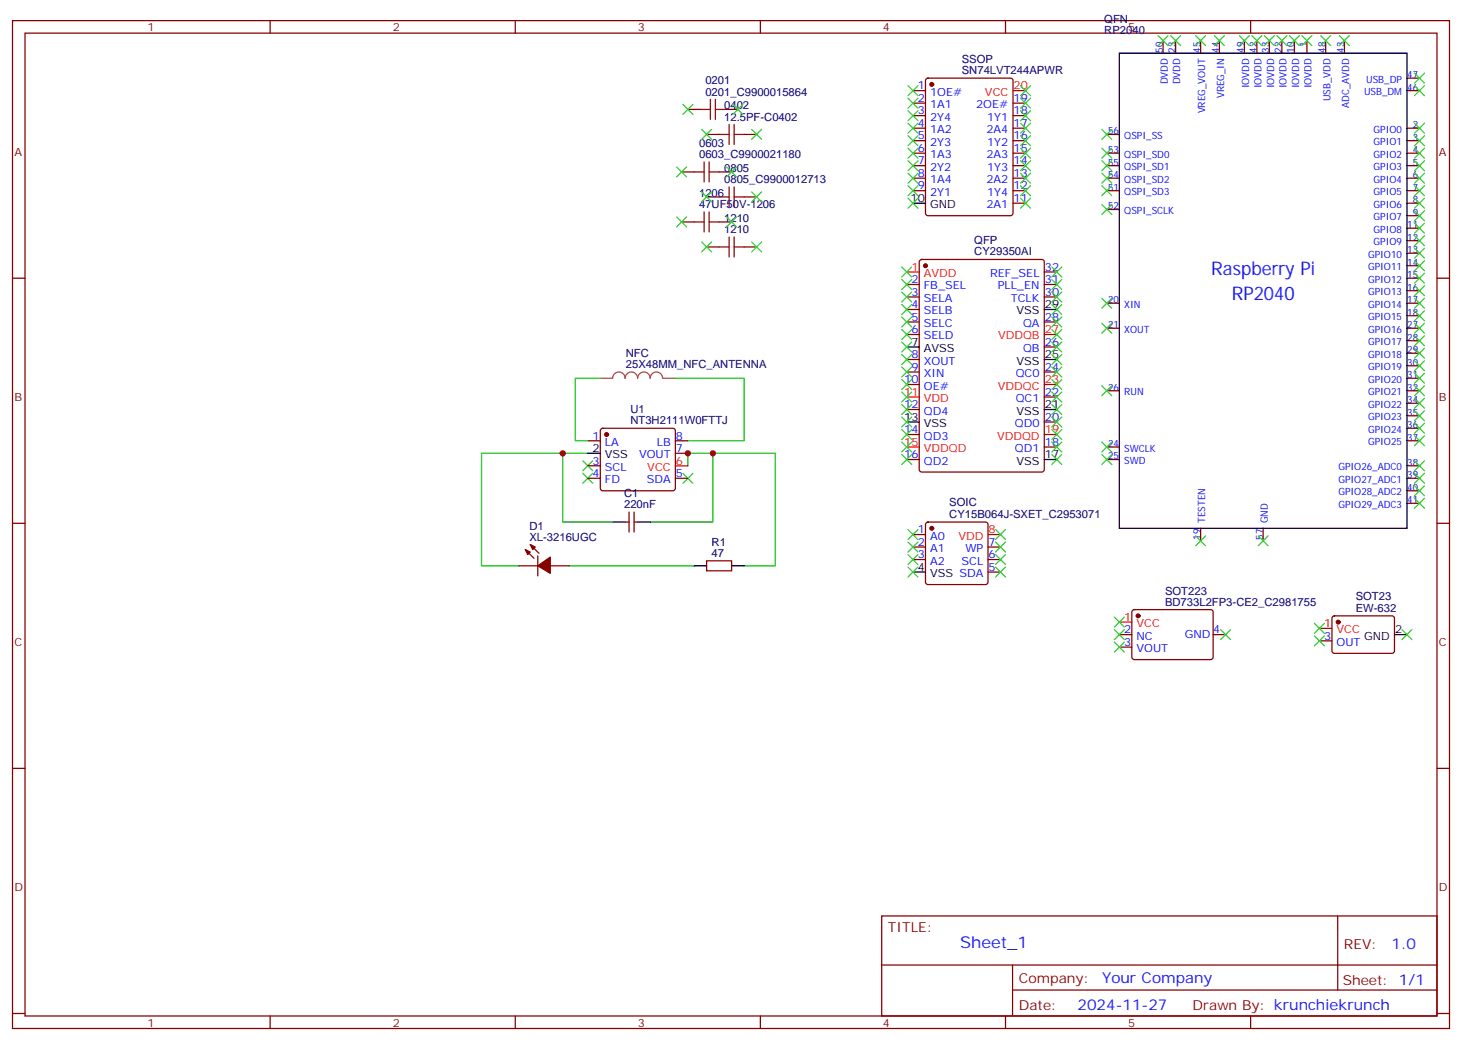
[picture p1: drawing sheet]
<svg xmlns="http://www.w3.org/2000/svg" width="412mm" height="294mm" viewBox="0 0 412 294" stroke-linecap="round" stroke-linejoin="round" font-family="sans-serif">
<g fill="none" stroke="#870000" stroke-width=".35">
<path d="M3.5 5.8h405.4v284.4h-405.4zM7.1 9.3h398.2v277.3h-398.2zM76.2 5.8v3.5M145.3 5.8v3.5M214.5 5.8v3.5M283.6 5.8v3.5M328.1 11.5v3.5M331.6 11.5v3.5M338.7 11.5v3.5M344 11.5v3.5M351 11.5v3.5M352.8 5.8v3.5"/>
<path d="M354.5 11.5v3.5M358.1 11.5v3.5M361.6 11.5v3.5M365.1 11.5v3.5M368.7 11.5v3.5M373.9 11.5v3.5M379.2 11.5v3.5M194 30.9h3.6M199.3 37.9h3.5M204.6 30.9h3.5M209.9 37.9h3.5M257.5 25.6h3.6"/>
<path d="M257.5 29.1h3.6M257.5 32.6h3.6M257.5 36.2h3.6M257.5 39.7h3.6M261.3 22.3l.5-.3h23.2l.7 .5 .1 37.6-.5 .7-23.5 .1-.7-.5v-37.6zM285.8 29.1h3.5M285.8 32.6h3.5M285.8 36.2h3.5M285.8 39.7h3.5M312.2 37.9h3.5M396.9 25.6h3.5M396.9 36.2h3.5"/>
<path d="M396.9 39.7h3.5M396.9 22h3.5M192.3 48.5h3.5M199.3 55.6h3.5M202.8 48.5h3.6M209.9 55.6h3.5M257.5 43.2h3.6M257.5 46.7h3.6M257.5 50.3h3.6M257.5 53.8h3.6M285.8 43.2h3.5M285.8 46.7h3.5"/>
<path d="M285.8 50.3h3.5M285.8 53.8h3.5M285.8 57.3h3.5M312.2 43.2h3.5M312.2 46.7h3.5M312.2 50.3h3.5M312.2 53.8h3.5M312.2 59.1h3.5M396.9 43.2h3.5M396.9 46.7h3.5M396.9 50.3h3.5M396.9 53.8h3.5"/>
<path d="M396.9 57.3h3.5M3.5 78.5h3.6M192.3 62.6h3.5M199.3 69.7h3.5M202.8 62.6h3.6M209.9 69.7h3.5M259.5 73.4l.5-.2h33.9l.6 .4 .1 58.9-.5 .6-34.1 .1-.7-.5v-58.8zM294.6 76.7h3.5M396.9 78.5h3.5M396.9 60.9h3.5M396.9 75h3.5M396.9 71.4h3.5"/>
<path d="M396.9 67.9h3.5M396.9 64.4h3.5M405.3 78.5h3.6M255.8 80.3h3.5M255.8 83.8h3.5M255.8 87.3h3.5M255.8 90.8h3.5M255.8 94.4h3.5M294.6 80.3h3.5M294.6 83.8h3.5M294.6 90.8h3.5M294.6 97.9h3.5"/>
<path d="M312.2 92.6h3.5M312.2 85.5h3.5M396.9 99.7h3.5M396.9 96.1h3.5M396.9 92.6h3.5M396.9 85.5h3.5M396.9 89.1h3.5M396.9 82h3.5M255.8 101.4h3.5M255.8 105h3.5M255.8 108.5h3.5M255.8 115.5h3.5"/>
<path d="M294.6 105h3.5M294.6 119.1h3.5M294.6 112h3.5M312.2 110.2h3.5M396.9 117.3h3.5M396.9 113.8h3.5M396.9 110.2h3.5M396.9 106.7h3.5M396.9 103.2h3.5M165.8 124.4h3.5M165.8 131.4h3.5M165.8 134.9h3.5"/>
<path d="M169.6 121l.4-.2h19.8l.5 .2 .2 .5v16.3l-.2 .5-.5 .2h-19.8l-.5-.3-.2-.4v-16.3zM190.5 124.4h3.5M190.5 134.9h3.5M190.5 127.9h3.5M255.8 129.6h3.5M255.8 122.6h3.5M294.6 126.1h3.5M312.2 129.6h3.5M312.2 126.1h3.5M396.9 124.4h3.5M396.9 131.4h3.5M396.9 134.9h3.5"/>
<path d="M396.9 138.5h3.5M396.9 120.8h3.5M3.5 147.6h3.6M146.4 159.6h5.3M148.2 155l2.4 2.5M149.6 153.6l2.4 2.5M151.7 156.8v5.7M155.2 159.6h5.3M176.4 147.3h1M177.4 144.5v5.6M178.9 144.5v5.6M178.9 147.3h1"/>
<path d="M199.3 158.2h7.1v2.8h-7.1zM257.5 150.8h3.6M257.5 154.3h3.6M257.5 157.9h3.6M261.3 147.5l.5-.2h16.2l.5 .2 .2 .5v16.2l-.2 .5-.5 .2h-16.2l-.5-.2-.2-.5v-16.2zM278.7 154.3h3.5M278.7 157.9h3.5M338.7 149v3.6M356.3 149v3.6M396.9 142h3.5M405.3 147.6h3.6M278.7 161.4h3.5"/>
<path d="M315.7 179h3.6M319.5 172.2l.5-.2h21.8l.4 .7-.1 13-.6 .4-21.8-.1-.4-.6v-12.7zM342.2 179h3.5M375.9 173.9l.5-.2 16.5 .1 .4 .6v9.5l-.7 .4h-16.5l-.4-.7v-9.2zM315.7 182.6h3.6M372.2 180.8h3.5M3.5 216.8h3.6M405.3 216.8h3.6M248.7 258.4h156.6v28.2h-156.6zM377.3 258.4v20.9M248.7 272.3h156.5M285.6 279.3h119.6"/>
<path d="M285.6 272.3v14.1M3.5 285.9h3.6M76.2 286.6v3.6M145.3 286.6v3.6M214.5 286.6v3.6M283.6 286.6v3.6M352.8 286.6v3.6M405.3 285.9h3.6"/>
</g>
<path d="M169.3 106.7h3.5a1.76 1.76 0 0 1 1.8-1.7 1.76 1.76 0 0 1 1.7 1.7 1.76 1.76 0 0 1 1.8-1.7 1.76 1.76 0 0 1 1.8 1.7 1.76 1.76 0 0 1 1.7-1.7 1.76 1.76 0 0 1 1.8 1.7 1.76 1.76 0 0 1 1.8-1.7 1.76 1.76 0 0 1 1.7 1.7M187 106.7h3.5" fill="none" stroke="#a64a4a" stroke-width=".35"/>
<path d="M169.3 106.7h-7v17.7h3.5M190.5 106.7h19.4v17.7h-15.9M158.7 127.9v19.4h14.2M165.8 127.9h-30v31.7h10.6M194 131.4v-3.5h7.1v19.4h-17.7M201.1 127.9h17.6v31.7h-8.8M160.5 159.6h35.3" fill="none" stroke="#008700" stroke-width=".35"/>
<g fill="none" stroke="#3c3" stroke-width=".35">
<path d="M326.7 10.1l2.8 2.8M329.5 10.1l-2.8 2.8M330.2 10.1l2.8 2.8M333 10.1l-2.8 2.8M337.3 10.1l2.8 2.8M340.1 10.1l-2.8 2.8M342.5 10.1l2.9 2.8M345.4 10.1l-2.9 2.8M349.6 10.1l2.8 2.8M352.4 10.1l-2.8 2.8M353.1 10.1l2.9 2.8M356 10.1l-2.9 2.8"/>
<path d="M356.7 10.1l2.8 2.8M359.5 10.1l-2.8 2.8M360.2 10.1l2.8 2.8M363 10.1l-2.8 2.8M363.7 10.1l2.8 2.8M366.5 10.1l-2.8 2.8M367.2 10.1l2.9 2.8M370.1 10.1l-2.9 2.8M372.5 10.1l2.9 2.8M375.4 10.1l-2.9 2.8M377.8 10.1l2.8 2.8M380.6 10.1l-2.8 2.8"/>
<path d="M192.6 29.5l2.8 2.8M195.4 29.5l-2.8 2.8M197.9 36.5l2.8 2.8M200.7 36.5l-2.8 2.8M206.7 29.5l2.8 2.8M209.5 29.5l-2.8 2.8M212 36.5l2.8 2.8M214.8 36.5l-2.8 2.8M256.1 24.2l2.8 2.8M256.1 27.7l2.8 2.8M256.1 31.2l2.8 2.8M256.1 34.7l2.8 2.9"/>
<path d="M256.1 38.3l2.8 2.8M258.9 24.2l-2.8 2.8M258.9 27.7l-2.8 2.8M258.9 31.2l-2.8 2.8M258.9 34.7l-2.8 2.9M258.9 38.3l-2.8 2.8M287.9 38.3l2.8 2.8M287.9 34.7l2.8 2.9M287.9 31.2l2.8 2.8M287.9 27.7l2.8 2.8M287.9 24.2l2.8 2.8M290.7 38.3l-2.8 2.8"/>
<path d="M290.7 34.7l-2.8 2.9M290.7 31.2l-2.8 2.8M290.7 27.7l-2.8 2.8M290.7 24.2l-2.8 2.8M310.8 36.5l2.8 2.8M313.6 36.5l-2.8 2.8M399 38.3l2.8 2.8M399 34.7l2.8 2.9M399 20.6l2.8 2.9M399 24.2l2.8 2.8M401.8 34.7l-2.8 2.9M401.8 38.3l-2.8 2.8"/>
<path d="M401.8 20.6l-2.8 2.9M401.8 24.2l-2.8 2.8M190.9 47.1l2.8 2.8M193.7 47.1l-2.8 2.8M197.9 54.2l2.8 2.8M200.7 54.2l-2.8 2.8M205 47.1l2.8 2.8M207.8 47.1l-2.8 2.8M212 54.2l2.8 2.8M214.8 54.2l-2.8 2.8M256.1 41.8l2.8 2.8M256.1 45.3l2.8 2.9"/>
<path d="M256.1 48.9l2.8 2.8M256.1 52.4l2.8 2.8M256.1 55.9l2.8 2.8M258.9 41.8l-2.8 2.8M258.9 45.3l-2.8 2.9M258.9 48.9l-2.8 2.8M258.9 52.4l-2.8 2.8M258.9 55.9l-2.8 2.8M287.9 52.4l2.8 2.8M287.9 48.9l2.8 2.8M287.9 45.3l2.8 2.9M287.9 41.8l2.8 2.8"/>
<path d="M287.9 55.9l2.8 2.8M290.7 52.4l-2.8 2.8M290.7 48.9l-2.8 2.8M290.7 45.3l-2.8 2.9M290.7 41.8l-2.8 2.8M290.7 55.9l-2.8 2.8M310.8 57.7l2.8 2.8M310.8 41.8l2.8 2.8M310.8 45.3l2.8 2.9M310.8 48.9l2.8 2.8M310.8 52.4l2.8 2.8M313.6 41.8l-2.8 2.8"/>
<path d="M313.6 45.3l-2.8 2.9M313.6 48.9l-2.8 2.8M313.6 52.4l-2.8 2.8M313.6 57.7l-2.8 2.8M399 59.4l2.8 2.9M399 55.9l2.8 2.8M399 52.4l2.8 2.8M399 48.9l2.8 2.8M399 45.3l2.8 2.9M399 41.8l2.8 2.8M401.8 59.4l-2.8 2.9M401.8 55.9l-2.8 2.8"/>
<path d="M401.8 52.4l-2.8 2.8M401.8 48.9l-2.8 2.8M401.8 45.3l-2.8 2.9M401.8 41.8l-2.8 2.8M190.9 61.2l2.8 2.8M193.7 61.2l-2.8 2.8M197.9 68.3l2.8 2.8M200.7 68.3l-2.8 2.8M205 61.2l2.8 2.8M207.8 61.2l-2.8 2.8M212 68.3l2.8 2.8M214.8 68.3l-2.8 2.8"/>
<path d="M254.4 78.8l2.8 2.9M254.4 75.3l2.8 2.8M257.2 78.8l-2.8 2.9M257.2 75.3l-2.8 2.8M296.7 78.8l2.8 2.9M296.7 75.3l2.8 2.8M299.5 78.8l-2.8 2.9M299.5 75.3l-2.8 2.8M399 63l2.8 2.8M399 77.1l2.8 2.8M399 73.6l2.8 2.8M399 70l2.8 2.8"/>
<path d="M399 66.5l2.8 2.8M401.8 63l-2.8 2.8M401.8 77.1l-2.8 2.8M401.8 73.6l-2.8 2.8M401.8 70l-2.8 2.8M401.8 66.5l-2.8 2.8M254.4 96.5l2.8 2.8M254.4 93l2.8 2.8M254.4 89.4l2.8 2.9M254.4 85.9l2.8 2.8M254.4 82.4l2.8 2.8M257.2 82.4l-2.8 2.8"/>
<path d="M257.2 89.4l-2.8 2.9M257.2 96.5l-2.8 2.8M257.2 93l-2.8 2.8M257.2 85.9l-2.8 2.8M296.7 96.5l2.8 2.8M296.7 93l2.8 2.8M296.7 89.4l2.8 2.9M296.7 85.9l2.8 2.8M296.7 82.4l2.8 2.8M299.5 96.5l-2.8 2.8M299.5 93l-2.8 2.8M299.5 89.4l-2.8 2.9"/>
<path d="M299.5 85.9l-2.8 2.8M299.5 82.4l-2.8 2.8M310.8 84.1l2.8 2.9M310.8 91.2l2.8 2.8M313.6 84.1l-2.8 2.9M313.6 91.2l-2.8 2.8M399 94.7l2.8 2.8M399 91.2l2.8 2.8M399 87.7l2.8 2.8M399 84.1l2.8 2.9M399 80.6l2.8 2.8M399 98.2l2.8 2.9"/>
<path d="M401.8 94.7l-2.8 2.8M401.8 91.2l-2.8 2.8M401.8 87.7l-2.8 2.8M401.8 84.1l-2.8 2.9M401.8 80.6l-2.8 2.8M401.8 98.2l-2.8 2.9M254.4 103.5l2.8 2.9M254.4 100l2.8 2.8M254.4 117.7l2.8 2.8M254.4 114.1l2.8 2.8M254.4 110.6l2.8 2.8M254.4 107.1l2.8 2.8"/>
<path d="M257.2 103.5l-2.8 2.9M257.2 100l-2.8 2.8M257.2 117.7l-2.8 2.8M257.2 114.1l-2.8 2.8M257.2 110.6l-2.8 2.8M257.2 107.1l-2.8 2.8M296.7 103.5l2.8 2.9M296.7 100l2.8 2.8M296.7 117.7l2.8 2.8M296.7 114.1l2.8 2.8M296.7 110.6l2.8 2.8M296.7 107.1l2.8 2.8"/>
<path d="M299.5 103.5l-2.8 2.9M299.5 100l-2.8 2.8M299.5 117.7l-2.8 2.8M299.5 114.1l-2.8 2.8M299.5 110.6l-2.8 2.8M299.5 107.1l-2.8 2.8M310.8 108.8l2.8 2.9M313.6 108.8l-2.8 2.9M399 119.4l2.8 2.8M399 115.9l2.8 2.8M399 112.4l2.8 2.8M399 108.8l2.8 2.9"/>
<path d="M399 105.3l2.8 2.8M399 101.8l2.8 2.8M401.8 119.4l-2.8 2.8M401.8 115.9l-2.8 2.8M401.8 112.4l-2.8 2.8M401.8 108.8l-2.8 2.9M401.8 105.3l-2.8 2.8M401.8 101.8l-2.8 2.8M164.4 130l2.8 2.8M164.4 133.5l2.8 2.8M167.2 130l-2.8 2.8M167.2 133.5l-2.8 2.8"/>
<path d="M192.6 133.5l2.8 2.8M195.4 133.5l-2.8 2.8M254.4 128.2l2.8 2.9M254.4 124.7l2.8 2.8M254.4 121.2l2.8 2.8M257.2 128.2l-2.8 2.9M257.2 121.2l-2.8 2.8M257.2 124.7l-2.8 2.8M296.7 128.2l2.8 2.9M296.7 124.7l2.8 2.8M296.7 121.2l2.8 2.8M299.5 128.2l-2.8 2.9"/>
<path d="M299.5 124.7l-2.8 2.8M299.5 121.2l-2.8 2.8M310.8 124.7l2.8 2.8M310.8 128.2l2.8 2.9M313.6 124.7l-2.8 2.8M313.6 128.2l-2.8 2.9M399 122.9l2.8 2.9M399 130l2.8 2.8M399 133.5l2.8 2.8M399 137.1l2.8 2.8M401.8 122.9l-2.8 2.9M401.8 130l-2.8 2.8"/>
<path d="M401.8 133.5l-2.8 2.8M401.8 137.1l-2.8 2.8M256.1 160l2.8 2.8M256.1 156.5l2.8 2.8M256.1 152.9l2.8 2.9M256.1 149.4l2.8 2.8M258.9 160l-2.8 2.8M258.9 156.5l-2.8 2.8M258.9 152.9l-2.8 2.9M258.9 149.4l-2.8 2.8M280.8 160l2.8 2.8M280.8 156.5l2.8 2.8"/>
<path d="M280.8 152.9l2.8 2.9M280.8 149.4l2.8 2.8M283.6 160l-2.8 2.8M283.6 156.5l-2.8 2.8M283.6 152.9l-2.8 2.9M283.6 149.4l-2.8 2.8M337.3 151.2l2.8 2.8M340.1 151.2l-2.8 2.8M354.9 151.2l2.8 2.8M357.7 151.2l-2.8 2.8M399 140.6l2.8 2.8M401.8 140.6l-2.8 2.8"/>
<path d="M314.3 177.6l2.8 2.8M314.3 174.1l2.8 2.8M317.1 177.6l-2.8 2.8M317.1 174.1l-2.8 2.8M344.3 177.6l2.8 2.8M347.1 177.6l-2.8 2.8M370.8 175.9l2.8 2.8M370.8 179.4l2.8 2.8M373.6 175.9l-2.8 2.8M373.6 179.4l-2.8 2.8M395.5 177.6l2.8 2.8M398.3 177.6l-2.8 2.8"/>
<path d="M314.3 181.2l2.8 2.8M317.1 181.2l-2.8 2.8"/>
</g>
<g fill="#870000" stroke="#870000" stroke-width=".35">
<path d="M151.7 159.6l3.5-2.4v4.5z"/>
<path d="M149.6 153.6l1.4 .7-.7 .7z"/>
<path d="M148.2 155l1.4 .8-.7 .7z"/>
<circle cx="171.1" cy="122.6" r=".53"/>
<circle cx="262.8" cy="149" r=".53"/>
<circle cx="262.8" cy="23.8" r=".53"/>
<circle cx="261.1" cy="75" r=".53"/>
<circle cx="377.5" cy="175.5" r=".53"/>
<circle cx="321" cy="173.7" r=".53"/>
</g>
<g fill="none" stroke="#000" stroke-width=".35">
<path d="M315.7 15h81.2v134h-81.2zM257.5 57.3h3.6M255.8 97.9h3.5M294.6 87.3h3.5M255.8 119.1h3.5M294.6 115.5h3.5M294.6 101.4h3.5M165.8 127.9h3.5M294.6 129.6h3.5M172.9 147.3h3.5M179.9 147.3h3.5M195.8 159.6h3.5"/>
<path d="M206.4 159.6h3.5M257.5 161.4h3.6M393.3 179h3.6"/>
</g>
<path d="M285.8 25.6h3.5M255.8 76.7h3.5M294.6 94.4h3.5M255.8 112h3.5M294.6 108.5h3.5M190.5 131.4h3.5M255.8 126.1h3.5M294.6 122.6h3.5M278.7 150.8h3.5M315.7 175.5h3.6M372.2 177.3h3.5" fill="none" stroke="#f00" stroke-width=".35"/>
<g fill="none" stroke="#a10000" stroke-width=".35">
<path d="M197.6 30.9h2.8M200.4 28v5.7M201.8 30.9h2.8M201.8 28v5.7M202.8 37.9h2.9M205.7 35.1v5.6M207.1 35.1v5.6M207.1 37.9h2.8M195.8 48.5h2.8M198.6 45.7v5.6M198.6 59.8v5.6M200 48.5h2.8"/>
<path d="M200 45.7v5.6M200 59.8v5.6M202.8 55.6h2.9M205.7 52.7v5.7M207.1 52.7v5.7M207.1 55.6h2.8M195.8 62.6h2.8M200 62.6h2.8M202.8 69.7h2.9M205.7 66.9v5.6M207.1 66.9v5.6M207.1 69.7h2.8"/>
</g>
<g fill="#c00">
<circle cx="201.1" cy="127.9" r=".88"/>
<circle cx="194" cy="127.9" r=".88"/>
<circle cx="158.8" cy="127.9" r=".88"/>
</g>
<g font-size="5.3" fill="#00f">
<text x="341.7" y="77.6">Raspberry Pi</text>
<text x="347.4" y="84.7">RP2040</text>
</g>
<text font-size="4.6" fill="#00f" x="270.8" y="267.4">Sheet_1</text>
<g font-size="4.2" fill="#00f">
<text x="392.5" y="267.7">1.0</text>
<text x="310.9" y="277.2">Your Company</text>
<text x="304" y="285">2024-11-27</text>
</g>
<g font-size="3.9" fill="#800">
<text x="250.5" y="263">TITLE:</text>
<text x="379.1" y="267.7">REV:</text>
<text x="287.4" y="277.2">Company:</text>
<text x="378.7" y="277.8">Sheet: 1/1</text>
<text x="287.4" y="284.9">Date:</text>
<text x="336.4" y="285">Drawn By: krunchiekrunch</text>
</g>
<g font-size="3.2" fill="#800">
<text x="41.6" y="8.8">1</text>
<text x="110.8" y="8.8">2</text>
<text x="179.9" y="8.8">3</text>
<text x="249.1" y="8.8">4</text>
<text x="318.2" y="8.8">5</text>
<text x="4.1" y="43.9">A</text>
<text x="405.9" y="43.9">A</text>
<text x="4.1" y="113.1">B</text>
<text x="405.9" y="113.1">B</text>
<text x="4.1" y="182.2">C</text>
<text x="405.9" y="182.2">C</text>
<text x="4.1" y="251.4">D</text>
<text x="405.9" y="251.4">D</text>
<text x="41.6" y="289.6">1</text>
<text x="110.8" y="289.6">2</text>
<text x="179.9" y="289.6">3</text>
<text x="249.1" y="289.6">4</text>
<text x="318.2" y="289.6">5</text>
</g>
<g font-size="3.2" fill="#000080">
<text x="311.5" y="9.7">RP2040</text>
<text x="311.5" y="6.4">QFN</text>
<text x="271.3" y="17.7">SSOP</text>
<text x="199" y="23.7">0201</text>
<text x="271.3" y="20.9">SN74LVT244APWR</text>
<text x="199" y="27">0201_C9900015864</text>
<text x="204.3" y="34">12.5PF-C0402</text>
<text x="204.3" y="30.8">0402</text>
<text x="197.2" y="41.5">0603</text>
<text x="197.2" y="44.6">0603_C9900021180</text>
<text x="204.3" y="51.7">0805_C9900012713</text>
<text x="204.3" y="48.5">0805</text>
<text x="197.2" y="58.7">47UF50V-1206</text>
<text x="197.2" y="55.6">1206</text>
<text x="204.3" y="65.8">1210</text>
<text x="204.3" y="62.7">1210</text>
<text x="274.8" y="68.7">QFP</text>
<text x="274.8" y="72">CY29350AI</text>
<text x="176.5" y="100.7">NFC</text>
<text x="176.5" y="103.9">25X48MM_NFC_ANTENNA</text>
<text x="177.8" y="119.7">NT3H2111W0FTTJ</text>
<text x="177.8" y="116.6">U1</text>
<text x="176" y="143.4">220nF</text>
<text x="176" y="140.3">C1</text>
<text x="267.8" y="142.8">SOIC</text>
<text x="149.3" y="149.5">D1</text>
<text x="267.8" y="146.1">CY15B064J-SXET_C2953071</text>
<text x="149.3" y="152.6">XL-3216UGC</text>
<text x="200.7" y="154">R1</text>
<text x="200.7" y="157.2">47</text>
<text x="328.6" y="167.7">SOT223</text>
<text x="328.6" y="170.9">BD733L2FP3-CE2_C2981755</text>
<text x="382.4" y="172.6">EW-632</text>
<text x="382.4" y="169.3">SOT23</text>
</g>
<g font-size="3.2" fill="#00f">
<text x="258.9" y="25.2">1</text>
<text x="258.9" y="28.8">2</text>
<text x="262.4" y="27">1OE#</text>
<text x="285.9" y="28.8">19</text>
<text x="258.9" y="32.3">3</text>
<text x="258.9" y="35.8">4</text>
<text x="262.4" y="30.5">1A1</text>
<text x="262.4" y="34">2Y4</text>
<text x="275.3" y="30.5">2OE#</text>
<text x="278.5" y="34">1Y1</text>
<text x="285.9" y="35.8">17</text>
<text x="285.9" y="32.3">18</text>
<text x="258.9" y="39.3">5</text>
<text x="262.4" y="37.6">1A2</text>
<text x="262.4" y="41.1">2Y3</text>
<text x="278.2" y="37.6">2A4</text>
<text x="278.5" y="41.1">1Y2</text>
<text x="285.9" y="39.3">16</text>
<text x="258.9" y="42.9">6</text>
<text x="258.9" y="46.4">7</text>
<text x="262.4" y="44.6">1A3</text>
<text x="278.2" y="44.6">2A3</text>
<text x="285.9" y="46.4">14</text>
<text x="285.9" y="42.9">15</text>
<text x="258.9" y="49.9">8</text>
<text x="258.9" y="53.4">9</text>
<text x="262.4" y="48.2">2Y2</text>
<text x="262.4" y="51.7">1A4</text>
<text x="278.2" y="51.7">2A2</text>
<text x="278.5" y="48.2">1Y3</text>
<text x="285.9" y="53.4">12</text>
<text x="285.9" y="49.9">13</text>
<text x="262.4" y="55.2">2Y1</text>
<text x="278.2" y="58.7">2A1</text>
<text x="278.5" y="55.2">1Y4</text>
<text x="285.9" y="57">11</text>
<text x="294.7" y="76.4">32</text>
<text x="257.1" y="79.9">2</text>
<text x="257.1" y="83.4">3</text>
<text x="260.6" y="81.7">FB_SEL</text>
<text x="279.3" y="78.1">REF_SEL</text>
<text x="281.4" y="81.7">PLL_EN</text>
<text x="294.7" y="83.4">30</text>
<text x="294.7" y="79.9">31</text>
<text x="257.1" y="87">4</text>
<text x="260.6" y="85.2">SELA</text>
<text x="260.6" y="88.7">SELB</text>
<text x="285.1" y="85.2">TCLK</text>
<text x="257.1" y="90.5">5</text>
<text x="257.1" y="94">6</text>
<text x="260.6" y="92.3">SELC</text>
<text x="260.6" y="95.8">SELD</text>
<text x="288.6" y="92.3">QA</text>
<text x="294.7" y="90.5">28</text>
<text x="257.1" y="101.1">8</text>
<text x="288.6" y="99.3">QB</text>
<text x="294.7" y="97.5">26</text>
<text x="257.1" y="104.6">9</text>
<text x="260.6" y="102.8">XOUT</text>
<text x="260.6" y="106.4">XIN</text>
<text x="286.5" y="106.4">QC0</text>
<text x="294.7" y="104.6">24</text>
<text x="255.1" y="108.1">10</text>
<text x="260.6" y="109.9">OE#</text>
<text x="286.5" y="113.4">QC1</text>
<text x="294.7" y="111.7">22</text>
<text x="255.1" y="115.2">12</text>
<text x="260.6" y="116.9">QD4</text>
<text x="294.7" y="118.7">20</text>
<text x="167.1" y="124">1</text>
<text x="170.6" y="125.8">LA</text>
<text x="185.3" y="125.8">LB</text>
<text x="190.7" y="124">8</text>
<text x="255.1" y="122.2">14</text>
<text x="260.6" y="124">QD3</text>
<text x="286.3" y="120.5">QD0</text>
<text x="294.7" y="125.8">18</text>
<text x="167.1" y="131.1">3</text>
<text x="180.3" y="129.3">VOUT</text>
<text x="190.7" y="127.5">7</text>
<text x="255.1" y="129.3">16</text>
<text x="260.6" y="131.1">QD2</text>
<text x="286.3" y="127.5">QD1</text>
<text x="167.1" y="134.6">4</text>
<text x="170.6" y="132.8">SCL</text>
<text x="170.6" y="136.3">FD</text>
<text x="182.4" y="136.3">SDA</text>
<text x="190.7" y="134.6">5</text>
<text x="258.9" y="150.5">1</text>
<text x="258.9" y="154">2</text>
<text x="262.4" y="152.2">A0</text>
<text x="262.4" y="155.8">A1</text>
<text x="272.3" y="155.8">WP</text>
<text x="278.9" y="154">7</text>
<text x="258.9" y="157.5">3</text>
<text x="262.4" y="159.3">A2</text>
<text x="271.2" y="159.3">SCL</text>
<text x="278.9" y="161">5</text>
<text x="278.9" y="157.5">6</text>
<text x="317.1" y="178.7">2</text>
<text x="342.2" y="178.7">4</text>
<text x="317.1" y="182.2">3</text>
<text x="320.6" y="180.4">NC</text>
<text x="320.6" y="184">VOUT</text>
<text x="334.2" y="180.1">GND</text>
<text x="373.5" y="180.4">3</text>
<text x="377" y="182.2">OUT</text>
</g>
<g font-size="3.2" fill="#f00">
<text x="277.8" y="27">VCC</text>
<text x="285.9" y="25.2">20</text>
<text x="257.1" y="76.4">1</text>
<text x="260.6" y="78.1">AVDD</text>
<text x="281.5" y="95.8">VDDQB</text>
<text x="294.7" y="94">27</text>
<text x="255.1" y="111.7">11</text>
<text x="260.6" y="113.4">VDD</text>
<text x="281.5" y="109.9">VDDQC</text>
<text x="294.7" y="108.1">23</text>
<text x="255.1" y="125.8">15</text>
<text x="281.3" y="124">VDDQD</text>
<text x="294.7" y="122.2">19</text>
<text x="190.7" y="131.1">6</text>
<text x="260.6" y="127.5">VDDQD</text>
<text x="182.6" y="132.8">VCC</text>
<text x="270.3" y="152.2">VDD</text>
<text x="278.9" y="150.5">8</text>
<text x="317.1" y="175.2">1</text>
<text x="320.6" y="176.9">VCC</text>
<text x="373.5" y="176.9">1</text>
<text x="377" y="178.7">VCC</text>
</g>
<g font-size="3.2">
<text x="256.8" y="57">10</text>
<text x="262.4" y="58.7">GND</text>
<text x="286.8" y="88.7">VSS</text>
<text x="294.7" y="87">29</text>
<text x="257.1" y="97.5">7</text>
<text x="260.6" y="99.3">AVSS</text>
<text x="294.7" y="101.1">25</text>
<text x="286.8" y="102.8">VSS</text>
<text x="255.1" y="118.7">13</text>
<text x="286.8" y="116.9">VSS</text>
<text x="294.7" y="115.2">21</text>
<text x="260.6" y="120.5">VSS</text>
<text x="167.1" y="127.5">2</text>
<text x="170.6" y="129.3">VSS</text>
<text x="286.8" y="131.1">VSS</text>
<text x="294.7" y="129.3">17</text>
<text x="258.9" y="161">4</text>
<text x="262.4" y="162.8">VSS SDA</text>
<text x="393.5" y="178.7">2</text>
<text x="384.8" y="180.4">GND</text>
</g>
<g font-size="2.8" fill="#00f">
<text x="328" y="14.9" transform="rotate(-90 328 14.9)">50</text>
<text x="331.6" y="14.9" transform="rotate(-90 331.6 14.9)">23</text>
<text x="338.6" y="14.9" transform="rotate(-90 338.6 14.9)">45</text>
<text x="343.9" y="14.9" transform="rotate(-90 343.9 14.9)">44</text>
<text x="351" y="14.9" transform="rotate(-90 351 14.9)">49</text>
<text x="354.5" y="14.9" transform="rotate(-90 354.5 14.9)">42</text>
<text x="358" y="14.9" transform="rotate(-90 358 14.9)">33</text>
<text x="361.6" y="14.9" transform="rotate(-90 361.6 14.9)">22</text>
<text x="365.1" y="14.9" transform="rotate(-90 365.1 14.9)">10</text>
<text x="368.6" y="13.4" transform="rotate(-90 368.6 13.4)">1</text>
<text x="373.9" y="14.9" transform="rotate(-90 373.9 14.9)">48</text>
<text x="379.2" y="14.9" transform="rotate(-90 379.2 14.9)">43</text>
<text x="329.4" y="23.8" transform="rotate(-90 329.4 23.8)">DVDD</text>
<text x="332.9" y="23.8" transform="rotate(-90 332.9 23.8)">DVDD</text>
<text x="385.4" y="23.4">USB_DP</text>
<text x="397" y="22">47</text>
<text x="345.3" y="27.8" transform="rotate(-90 345.3 27.8)">VREG_IN</text>
<text x="352.3" y="25" transform="rotate(-90 352.3 25)">IOVDD</text>
<text x="355.9" y="25" transform="rotate(-90 355.9 25)">IOVDD</text>
<text x="359.4" y="25" transform="rotate(-90 359.4 25)">IOVDD</text>
<text x="362.9" y="25" transform="rotate(-90 362.9 25)">IOVDD</text>
<text x="366.4" y="25" transform="rotate(-90 366.4 25)">IOVDD</text>
<text x="370" y="25" transform="rotate(-90 370 25)">IOVDD</text>
<text x="375.3" y="28.5" transform="rotate(-90 375.3 28.5)">USB_VDD</text>
<text x="384.8" y="26.9">USB_DM</text>
<text x="397" y="25.5">46</text>
<text x="340" y="32" transform="rotate(-90 340 32)">VREG_VOUT</text>
<text x="380.6" y="30.4" transform="rotate(-90 380.6 30.4)">ADC_AVDD</text>
<text x="312.6" y="37.9">56</text>
<text x="317.1" y="39.2">QSPI_SS</text>
<text x="387.4" y="41">GPIO1</text>
<text x="387.4" y="37.5">GPIO0</text>
<text x="398.5" y="39.7">3</text>
<text x="398.5" y="36.1">2</text>
<text x="312.6" y="46.7">55</text>
<text x="312.6" y="43.2">53</text>
<text x="317.1" y="44.5">QSPI_SD0</text>
<text x="387.4" y="44.5">GPIO2</text>
<text x="398.5" y="46.7">5</text>
<text x="398.5" y="43.2">4</text>
<text x="312.6" y="50.2">54</text>
<text x="312.6" y="53.8">51</text>
<text x="317.1" y="48.1">QSPI_SD1</text>
<text x="317.1" y="51.6">QSPI_SD2</text>
<text x="387.4" y="51.6">GPIO4</text>
<text x="387.4" y="48.1">GPIO3</text>
<text x="398.5" y="53.8">7</text>
<text x="398.5" y="50.2">6</text>
<text x="312.6" y="59.1">52</text>
<text x="317.1" y="55.1">QSPI_SD3</text>
<text x="387.4" y="58.6">GPIO6</text>
<text x="387.4" y="55.1">GPIO5</text>
<text x="398.5" y="57.3">8</text>
<text x="317.1" y="60.4">QSPI_SCLK</text>
<text x="387.4" y="62.2">GPIO7</text>
<text x="387.4" y="65.7">GPIO8</text>
<text x="397" y="64.3">11</text>
<text x="398.5" y="60.8">9</text>
<text x="387.4" y="69.2">GPIO9</text>
<text x="397" y="71.4">13</text>
<text x="397" y="67.9">12</text>
<text x="385.9" y="76.3">GPIO11</text>
<text x="385.9" y="72.8">GPIO10</text>
<text x="397" y="74.9">14</text>
<text x="385.9" y="83.3">GPIO13</text>
<text x="385.9" y="79.8">GPIO12</text>
<text x="397" y="82">16</text>
<text x="397" y="78.5">15</text>
<text x="312.6" y="85.5">20</text>
<text x="317.1" y="86.9">XIN</text>
<text x="385.9" y="86.9">GPIO14</text>
<text x="397" y="89">18</text>
<text x="397" y="85.5">17</text>
<text x="312.6" y="92.6">21</text>
<text x="317.1" y="93.9">XOUT</text>
<text x="385.9" y="93.9">GPIO16</text>
<text x="385.9" y="90.4">GPIO15</text>
<text x="397" y="92.6">27</text>
<text x="385.9" y="101">GPIO18</text>
<text x="385.9" y="97.5">GPIO17</text>
<text x="397" y="99.6">29</text>
<text x="397" y="96.1">28</text>
<text x="385.9" y="104.5">GPIO19</text>
<text x="397" y="106.7">31</text>
<text x="397" y="103.2">30</text>
<text x="312.6" y="110.2">26</text>
<text x="317.1" y="111.6">RUN</text>
<text x="385.9" y="111.6">GPIO21</text>
<text x="385.9" y="108">GPIO20</text>
<text x="397" y="113.7">34</text>
<text x="397" y="110.2">32</text>
<text x="385.9" y="118.6">GPIO23</text>
<text x="385.9" y="115.1">GPIO22</text>
<text x="397" y="117.3">35</text>
<text x="385.9" y="125.7">GPIO25</text>
<text x="385.9" y="122.1">GPIO24</text>
<text x="397" y="124.3">37</text>
<text x="397" y="120.8">36</text>
<text x="312.6" y="129.6">25</text>
<text x="312.6" y="126.1">24</text>
<text x="317.1" y="131">SWD</text>
<text x="317.1" y="127.4">SWCLK</text>
<text x="397" y="131.4">38</text>
<text x="377.5" y="136.3">GPIO27_ADC1</text>
<text x="377.5" y="132.7">GPIO26_ADC0</text>
<text x="397" y="134.9">39</text>
<text x="377.5" y="143.3">GPIO29_ADC3</text>
<text x="377.5" y="139.8">GPIO28_ADC2</text>
<text x="397" y="142">41</text>
<text x="397" y="138.4">40</text>
<text x="340" y="147.6" transform="rotate(-90 340 147.6)">TESTEN</text>
<text x="357.6" y="147.6" transform="rotate(-90 357.6 147.6)">GND</text>
<text x="338.6" y="152.2" transform="rotate(-90 338.6 152.2)">19</text>
<text x="356.3" y="152.2" transform="rotate(-90 356.3 152.2)">57</text>
</g>
</svg>
